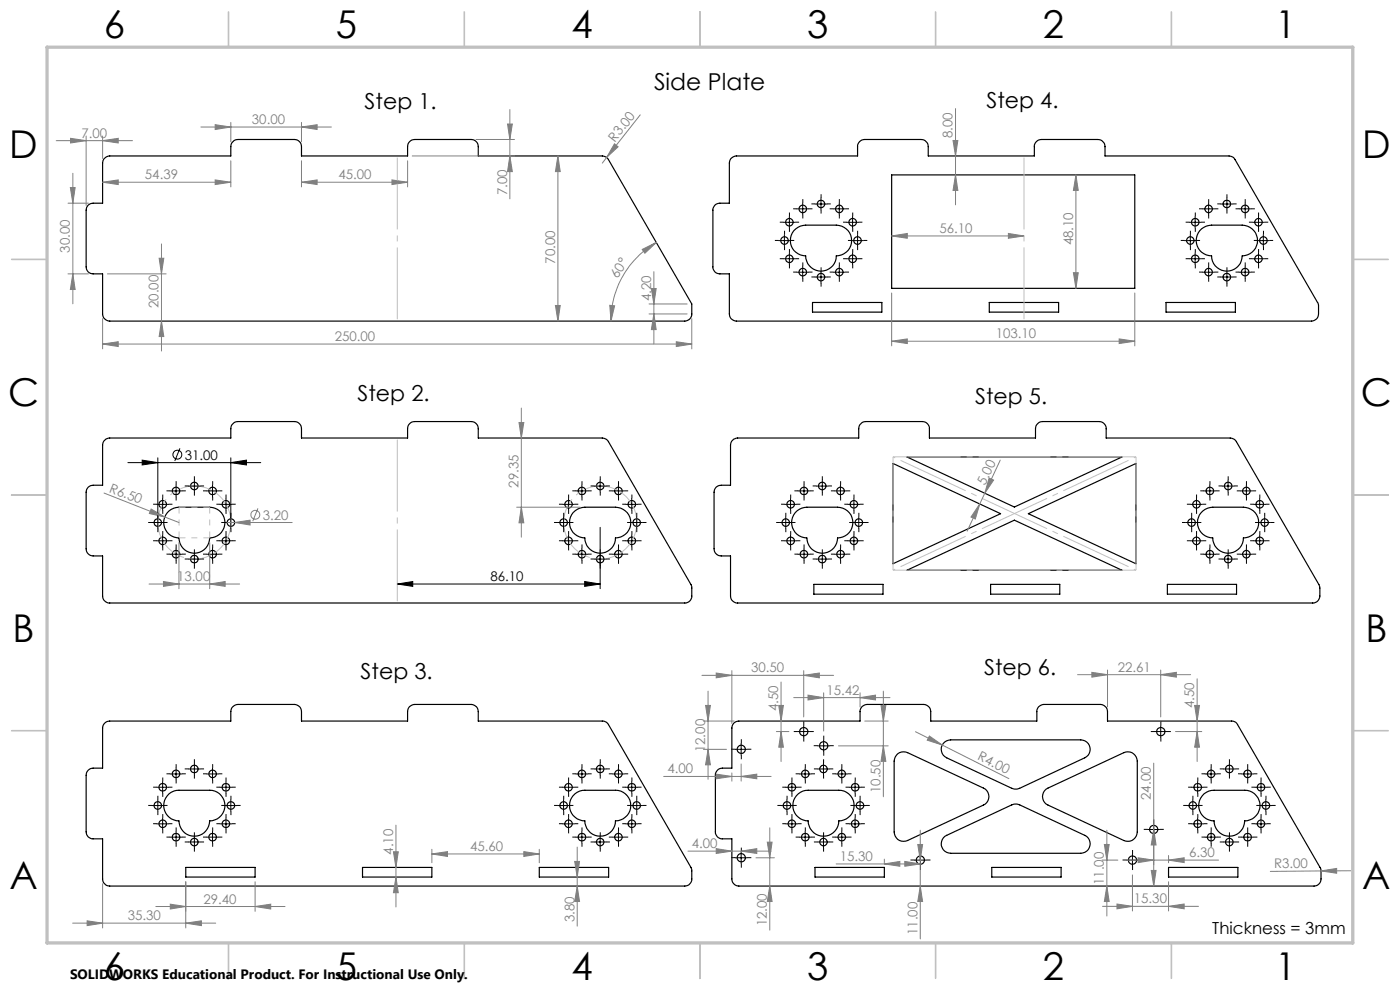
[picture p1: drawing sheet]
<svg xmlns="http://www.w3.org/2000/svg" width="297mm" height="210mm" viewBox="0 0 297 210" stroke-linecap="round" stroke-linejoin="round" font-family="sans-serif">
<g fill="none" stroke="#000" stroke-width=".25">
<path d="M22.2 33.5l.5-.3 .6-.1h25.7v-2a1.57 1.57 0 0 1 1.5-1.5h12a1.51 1.51 0 0 1 1.5 1.5v2h22.5v-2a1.51 1.51 0 0 1 1.5-1.5h12a1.51 1.51 0 0 1 1.5 1.5v2h26.3a1.56 1.56 0 0 1 1.3 .8l17.7 30.6v2.1a1.51 1.51 0 0 1-1.5 1.5h-122a1.57 1.57 0 0 1-1.5-1.5v-8.5h-2a1.45 1.45 0 0 1-1.5-1.5v-12a1.45 1.45 0 0 1 1.5-1.5h2v-8.5l.1-.6zM155.2 33.5l1-.4h25.7v-2a1.51 1.51 0 0 1 1.5-1.5h12a1.57 1.57 0 0 1 1.5 1.5v2h22.5v-2a1.51 1.51 0 0 1 1.5-1.5h12a1.57 1.57 0 0 1 1.5 1.5v2h26.3a1.45 1.45 0 0 1 1.3 .8l17.6 30.3 .1 .5v1.9a1.51 1.51 0 0 1-1.5 1.5h-122a1.51 1.51 0 0 1-1.5-1.5v-8.5h-2a1.45 1.45 0 0 1-1.5-1.5v-12a1.45 1.45 0 0 1 1.5-1.5h2v-8.5l.1-.6zM189.2 37.1h51.5v24.1h-51.5zM168.4 48.9a3.6 3.6 0 0 1 2.5-1.1h6.5a3.3 3.3 0 0 1 3.3 3.2 3.3 3.3 0 0 1-3.3 3.3 3.2 3.2 0 0 1-3.2 3.2 3.2 3.2 0 0 1-3.3-3.2 3.3 3.3 0 0 1-2.9-1.9 3.3 3.3 0 0 1 .4-3.5zM254.9 48.5a3.4 3.4 0 0 1 2.1-.7h6.5a3.3 3.3 0 0 1 3.3 3.2 3.3 3.3 0 0 1-3.3 3.3 3.2 3.2 0 0 1-3.2 3.2 3.2 3.2 0 0 1-3.3-3.2 3.3 3.3 0 0 1-3-2.2 3.3 3.3 0 0 1 .9-3.6zM172.4 64.2h14.7v2h-14.7zM209.9 64.2h14.7v2h-14.7zM247.4 64.2h14.7v2h-14.7zM22.2 93.4l.2-.2 .9-.3h25.7v-2a1.57 1.57 0 0 1 1.5-1.5h12a1.51 1.51 0 0 1 1.5 1.5v2h22.5v-2a1.51 1.51 0 0 1 1.5-1.5h12a1.51 1.51 0 0 1 1.5 1.5v2h26.3a1.56 1.56 0 0 1 1.3 .8l17.5 30.3 .2 .4v2a1.45 1.45 0 0 1-1.5 1.5h-122a1.51 1.51 0 0 1-1.5-1.5v-8.5h-2a1.51 1.51 0 0 1-1.5-1.5v-12a1.45 1.45 0 0 1 1.5-1.5h2v-8.5l.1-.5zM155.2 93.6l.4-.4 .9-.3h25.7v-2a1.57 1.57 0 0 1 1.5-1.5h12a1.51 1.51 0 0 1 1.5 1.5v2h22.5v-2a1.57 1.57 0 0 1 1.5-1.5h12a1.51 1.51 0 0 1 1.5 1.5v2h26.3a1.56 1.56 0 0 1 1.3 .8l17.5 30.3 .2 .7v1.7a1.51 1.51 0 0 1-1.5 1.5h-122a1.51 1.51 0 0 1-1.5-1.5v-8.5h-2a1.51 1.51 0 0 1-1.5-1.5v-12a1.45 1.45 0 0 1 1.5-1.5h2v-8.5zM189.4 98.3l22.9 10.7-22.9 10.6zM192.4 96.9h45.6l-22.8 10.7z"/>
<path d="M35.9 108.4a3.4 3.4 0 0 1 2.1-.8h6.5a3.3 3.3 0 0 1 3.2 3.3 3.3 3.3 0 0 1-3.2 3.2 3.3 3.3 0 0 1-3.3 3.3 3.3 3.3 0 0 1-3.2-3.3 3.3 3.3 0 0 1-3.1-2.1 3.3 3.3 0 0 1 1-3.6zM121.6 108.8a3.6 3.6 0 0 1 2.5-1.2h6.5a3.3 3.3 0 0 1 3.2 3.3 3.3 3.3 0 0 1-3.2 3.2 3.2 3.2 0 0 1-3.3 3.3 3.2 3.2 0 0 1-3.2-3.3 3.3 3.3 0 0 1-3-1.9 3.3 3.3 0 0 1 .5-3.4zM169.1 108.4a3.4 3.4 0 0 1 2.1-.8h6.5a3.3 3.3 0 0 1 3.2 3.3 3.3 3.3 0 0 1-3.2 3.2 3.3 3.3 0 0 1-3.3 3.3 3.3 3.3 0 0 1-3.2-3.3 3.3 3.3 0 0 1-3.1-2.1 3.3 3.3 0 0 1 1-3.6zM218.2 109l22.8-10.7v21.3zM254.8 108.8a3.4 3.4 0 0 1 2.5-1.2h6.5a3.3 3.3 0 0 1 3.2 3.3 3.3 3.3 0 0 1-3.2 3.2 3.2 3.2 0 0 1-3.3 3.3 3.2 3.2 0 0 1-3.2-3.3 3.3 3.3 0 0 1-3-1.9 3.3 3.3 0 0 1 .5-3.4zM172.6 124h14.7v2h-14.7zM192.4 121l22.8-10.7 22.8 10.7zM210.1 124h14.7v2h-14.7zM247.6 124h14.7v2h-14.7zM22.2 153.4l.5-.3 .6-.1h25.7v-2.1a1.57 1.57 0 0 1 1.5-1.5h12a1.51 1.51 0 0 1 1.5 1.5v2.1h22.5v-2.1a1.51 1.51 0 0 1 1.5-1.5h12a1.51 1.51 0 0 1 1.5 1.5v2.1h26.3a1.43 1.43 0 0 1 1.3 .7l17.5 30.3 .2 .5v1.9a1.51 1.51 0 0 1-1.5 1.6h-122a1.57 1.57 0 0 1-1.5-1.6v-8.5h-2a1.45 1.45 0 0 1-1.5-1.4v-12a1.51 1.51 0 0 1 1.5-1.6h2v-8.5l.1-.5zM155.7 153.4l.5-.3 .5-.1h25.8v-2.1a1.51 1.51 0 0 1 1.4-1.5h12a1.57 1.57 0 0 1 1.5 1.5v2.1h22.6v-2.1a1.51 1.51 0 0 1 1.4-1.5h12a1.57 1.57 0 0 1 1.5 1.5v2.1h26.4a1.33 1.33 0 0 1 1.2 .7l17.6 30.4 .1 .5v1.8a1.51 1.51 0 0 1-1.4 1.6h-122.1a1.51 1.51 0 0 1-1.4-1.6v-8.5h-2.1a1.45 1.45 0 0 1-1.4-1.4v-12a1.51 1.51 0 0 1 1.4-1.6h2.1v-8.5l.1-.5zM190.4 159.9a2.03 2.03 0 0 1 2.1-.2l16.1 7.5a1.97 1.97 0 0 1 1.2 1.8 1.97 1.97 0 0 1-1.2 1.8l-16.1 7.5a1.99 1.99 0 0 1-2.8-1.8v-15a2.22 2.22 0 0 1 .7-1.6z"/>
<path d="M200.4 157.4l1.3-.5h27.6a2 2 0 0 1 1.9 1.6 2 2 0 0 1-1.1 2.3l-13.8 6.4a2.12 2.12 0 0 1-1.7 0l-13.8-6.4a2 2 0 0 1-.4-3.4zM35.9 168.4a3.1 3.1 0 0 1 2.1-.8h6.5a3.2 3.2 0 0 1 3.2 3.3 3.2 3.2 0 0 1-3.2 3.2 3.3 3.3 0 0 1-3.3 3.3 3.3 3.3 0 0 1-3.2-3.3 3.3 3.3 0 0 1-3.1-2.1 3.3 3.3 0 0 1 1-3.6zM122 168.4a3.1 3.1 0 0 1 2.1-.8h6.5a3.2 3.2 0 0 1 3.2 3.3 3.2 3.2 0 0 1-3.2 3.2 3.2 3.2 0 0 1-3.3 3.3 3.2 3.2 0 0 1-3.2-3.3 3.2 3.2 0 0 1-3.1-2.1 3.2 3.2 0 0 1 1-3.6zM168.9 168.8a3.2 3.2 0 0 1 2.5-1.2h6.5a3.2 3.2 0 0 1 3.3 3.3 3.2 3.2 0 0 1-3.3 3.2 3.2 3.2 0 0 1-3.2 3.3 3.2 3.2 0 0 1-3.3-3.3 3.2 3.2 0 0 1-2.9-1.8 3.2 3.2 0 0 1 .4-3.5zM200.1 177.7l.7-.5 13.8-6.5a2.12 2.12 0 0 1 1.7 0l13.8 6.5a2 2 0 0 1 1.1 2.2 2 2 0 0 1-1.9 1.6h-27.6a2.02 2.02 0 0 1-1.8-1.2 2.02 2.02 0 0 1 .2-2.1zM221.9 167.4l16.5-7.7a1.99 1.99 0 0 1 2.9 1.8v15a2.02 2.02 0 0 1-2.9 1.8l-16.1-7.5a2 2 0 0 1-.4-3.4zM255.4 168.4a3.1 3.1 0 0 1 2.2-.8h6.5a3.2 3.2 0 0 1 3.2 3.3 3.2 3.2 0 0 1-3.2 3.2 3.2 3.2 0 0 1-3.3 3.3 3.2 3.2 0 0 1-3.2-3.3 3.3 3.3 0 0 1-3.1-2.1 3.3 3.3 0 0 1 .9-3.6zM39.4 184h14.7v2h-14.7zM76.9 184h14.7v2h-14.7zM114.4 184h14.7v2h-14.7zM172.9 184h14.7v2h-14.7zM210.4 184h14.7v2h-14.7z"/>
<path d="M247.9 184h14.7v2h-14.7z"/>
<circle cx="166.4" cy="51" r=".8"/>
<circle cx="167.5" cy="47.1" r=".8"/>
<circle cx="167.5" cy="54.9" r=".8"/>
<circle cx="170.3" cy="57.7" r=".8"/>
<circle cx="170.3" cy="44.3" r=".8"/>
<circle cx="174.2" cy="58.8" r=".8"/>
<circle cx="174.2" cy="43.3" r=".8"/>
<circle cx="178.1" cy="44.3" r=".8"/>
<circle cx="178.1" cy="57.7" r=".8"/>
<circle cx="180.9" cy="54.9" r=".8"/>
<circle cx="180.9" cy="47.1" r=".8"/>
<circle cx="181.9" cy="51" r=".8"/>
<circle cx="252.5" cy="51" r=".8"/>
<circle cx="253.6" cy="54.9" r=".8"/>
<circle cx="253.6" cy="47.1" r=".8"/>
<circle cx="256.4" cy="44.3" r=".8"/>
<circle cx="256.4" cy="57.7" r=".8"/>
<circle cx="260.3" cy="58.8" r=".8"/>
<circle cx="260.3" cy="43.3" r=".8"/>
<circle cx="264.1" cy="44.3" r=".8"/>
<circle cx="264.1" cy="57.7" r=".8"/>
<circle cx="267" cy="47.1" r=".8"/>
<circle cx="267" cy="54.9" r=".8"/>
<circle cx="268" cy="51" r=".8"/>
<circle cx="33.5" cy="110.9" r=".8"/>
<circle cx="34.5" cy="114.7" r=".8"/>
<circle cx="34.5" cy="107" r=".8"/>
<circle cx="37.3" cy="104.1" r=".8"/>
<circle cx="37.3" cy="117.6" r=".8"/>
<circle cx="41.2" cy="118.6" r=".81"/>
<circle cx="41.2" cy="103.1" r=".8"/>
<circle cx="45.1" cy="104.1" r=".8"/>
<circle cx="45.1" cy="117.6" r=".8"/>
<circle cx="47.9" cy="114.7" r=".8"/>
<circle cx="47.9" cy="107" r=".8"/>
<circle cx="49" cy="110.9" r=".8"/>
<circle cx="119.6" cy="110.9" r=".8"/>
<circle cx="120.6" cy="107" r=".8"/>
<circle cx="120.6" cy="114.7" r=".8"/>
<circle cx="123.5" cy="117.6" r=".8"/>
<circle cx="123.5" cy="104.1" r=".8"/>
<circle cx="127.3" cy="103.1" r=".8"/>
<circle cx="127.3" cy="118.6" r=".81"/>
<circle cx="131.2" cy="117.6" r=".8"/>
<circle cx="131.2" cy="104.1" r=".8"/>
<circle cx="134" cy="114.7" r=".8"/>
<circle cx="134" cy="107" r=".8"/>
<circle cx="135.1" cy="110.9" r=".8"/>
<circle cx="166.7" cy="110.9" r=".8"/>
<circle cx="167.7" cy="107" r=".8"/>
<circle cx="167.7" cy="114.7" r=".8"/>
<circle cx="170.5" cy="104.1" r=".8"/>
<circle cx="170.5" cy="117.6" r=".8"/>
<circle cx="174.4" cy="118.6" r=".81"/>
<circle cx="174.4" cy="103.1" r=".8"/>
<circle cx="178.3" cy="104.1" r=".8"/>
<circle cx="178.3" cy="117.6" r=".8"/>
<circle cx="181.2" cy="114.7" r=".8"/>
<circle cx="181.2" cy="107" r=".8"/>
<circle cx="182.2" cy="110.9" r=".8"/>
<circle cx="252.8" cy="110.9" r=".8"/>
<circle cx="253.8" cy="114.7" r=".8"/>
<circle cx="253.8" cy="107" r=".8"/>
<circle cx="256.7" cy="117.6" r=".8"/>
<circle cx="256.7" cy="104.1" r=".8"/>
<circle cx="260.5" cy="103.1" r=".8"/>
<circle cx="260.6" cy="118.6" r=".81"/>
<circle cx="264.4" cy="117.6" r=".8"/>
<circle cx="264.4" cy="104.1" r=".8"/>
<circle cx="267.2" cy="114.7" r=".8"/>
<circle cx="267.2" cy="107" r=".8"/>
<circle cx="268.3" cy="110.9" r=".8"/>
<circle cx="157.2" cy="158.9" r=".87"/>
<circle cx="170.5" cy="155.2" r=".88"/>
<circle cx="174.7" cy="158.2" r=".88"/>
<circle cx="246.2" cy="155.2" r=".88"/>
<circle cx="33.5" cy="170.9" r=".8"/>
<circle cx="34.5" cy="167" r=".81"/>
<circle cx="34.5" cy="174.7" r=".8"/>
<circle cx="37.3" cy="177.6" r=".81"/>
<circle cx="37.3" cy="164.2" r=".8"/>
<circle cx="41.2" cy="163.1" r=".81"/>
<circle cx="41.2" cy="178.6" r=".8"/>
<circle cx="45.1" cy="177.6" r=".81"/>
<circle cx="45.1" cy="164.2" r=".8"/>
<circle cx="47.9" cy="167" r=".81"/>
<circle cx="47.9" cy="174.7" r=".8"/>
<circle cx="49" cy="170.9" r=".8"/>
<circle cx="119.6" cy="170.9" r=".8"/>
<circle cx="120.6" cy="174.7" r=".8"/>
<circle cx="120.6" cy="167" r=".81"/>
<circle cx="123.5" cy="164.2" r=".8"/>
<circle cx="123.5" cy="177.6" r=".81"/>
<circle cx="127.3" cy="178.6" r=".8"/>
<circle cx="127.3" cy="163.1" r=".81"/>
<circle cx="131.2" cy="164.2" r=".8"/>
<circle cx="131.2" cy="177.6" r=".81"/>
<circle cx="134" cy="174.7" r=".8"/>
<circle cx="134.1" cy="167" r=".81"/>
<circle cx="135.1" cy="170.9" r=".8"/>
<circle cx="166.9" cy="170.9" r=".8"/>
<circle cx="168" cy="167" r=".81"/>
<circle cx="168" cy="174.7" r=".8"/>
<circle cx="170.8" cy="177.6" r=".81"/>
<circle cx="170.8" cy="164.2" r=".8"/>
<circle cx="174.7" cy="163.1" r=".81"/>
<circle cx="174.7" cy="178.6" r=".8"/>
<circle cx="178.6" cy="177.6" r=".81"/>
<circle cx="178.6" cy="164.2" r=".8"/>
<circle cx="181.4" cy="167" r=".81"/>
<circle cx="181.4" cy="174.7" r=".8"/>
<circle cx="182.4" cy="170.9" r=".8"/>
<circle cx="244.8" cy="176" r=".88"/>
<circle cx="253" cy="170.9" r=".8"/>
<circle cx="254.1" cy="174.7" r=".8"/>
<circle cx="254.1" cy="167" r=".81"/>
<circle cx="256.9" cy="164.2" r=".8"/>
<circle cx="256.9" cy="177.6" r=".81"/>
<circle cx="260.8" cy="178.6" r=".8"/>
<circle cx="260.8" cy="163.1" r=".81"/>
<circle cx="264.7" cy="164.2" r=".8"/>
<circle cx="264.7" cy="177.6" r=".81"/>
<circle cx="267.5" cy="174.7" r=".8"/>
<circle cx="267.5" cy="167" r=".81"/>
<circle cx="268.6" cy="170.9" r=".8"/>
<circle cx="157.2" cy="181.9" r=".87"/>
<circle cx="195.2" cy="182.4" r=".87"/>
<circle cx="240.2" cy="182.4" r=".88"/>
</g>
<g fill="none" stroke="#808080" stroke-width=".21">
<path d="M11.9 29.8h16.2M14.9 39.8h1l-.4 3.3zM15 29.3l3.3 .5-3.3 .5zM15.5 36.8v27.6M18.3 28.8v14.8M21.8 38.7l3.3-.5v.9zM21.8 29.8l3.3-.5v1zM21.8 28.8v4.8M21.8 38.7h27.2M42.6 26.9h27.7M45.6 26.4l3.4 .5-3.4 .6zM45.6 38.2l3.4 .5-3.4 .4z"/>
<path d="M49 26v4.1M49 34.1v5.5M64 26.9l3.3-.5v1.1zM64 38.7l3.3-.5v.9zM64 26v4.1M64 34.1v5.5M64 38.7h22.5M83.1 38.2l3.4 .5-3.4 .4zM86.5 34.1v5.5M87.5 33.1h21.6M101 29.6h8.1M107.7 26.3h1l-.5 3.3z"/>
<path d="M108.2 33.1l.5 3.3h-1zM108.2 23.2v19M118.4 33.1l.5 3.3h-1.1zM118.4 33.1v35M128.7 33.4l-.9 1.2M130.4 30.5l.7 .6-2.4 2.3zM135.8 24.4l-7.1 9M202.2 29.8h1l-.5 3.3zM202.7 37.1l.5 3.3h-1zM202.7 23v20.5M228.2 37.1l.5 3.3h-1zM228.2 37.1v24.1"/>
<path d="M14.4 58.1h4.4M14.4 43.1h4.4M15.5 58.1l.4 3.3h-1zM22.8 58.1h12.4M33.8 54.8h.9l-.4 3.3zM34.3 51.7v22.8M136.2 52.9l3-1.5-2.4 2.3zM138.7 57.6v15.3M139.2 51.4a19.2 19.2 0 0 0-9.6 16.7M189.2 50.1l3.3-.6v1zM189.2 50.1h28M213.9 49.5l3.3 .6-3.3 .4z"/>
<path d="M227.7 57.8h1l-.5 3.4zM21.8 73l3.3-.5v1zM21.8 67.6v6.4M21.8 73h125M34.3 68.1l.4 3.3h-.9zM117.8 64.8h1.1l-.5 3.3zM129.4 64.8l1 .1-.8 3.2zM137.7 66.6h8.1M137.7 64.5h8.1M138.2 61.2h1l-.5 3.3zM138.7 66.6l.5 3.3h-1zM143.5 72.5l3.3 .5-3.3 .5z"/>
<path d="M146.8 67.6v6.4M189.2 72.4l3.3-.5v1zM189.2 62.2v11.2M189.2 72.4h51.5M237.4 71.9l3.3 .5-3.3 .5zM240.7 62.2v11.2M110.1 89.6h1l-.5 3.3zM110.6 86.6v27.3M212.2 97.6l-4.3 9.3M22.1 104.6l12.9 5.1M32.1 108l2.9 1.7-3.3-.8zM35 109.7l3 1.1"/>
<path d="M38 115.1v9.8M44.5 115.1v9.8M48.2 110.8h13.8M49.8 110.8l3.3-.5v1.1zM54.7 107.8l-1.1 2.8M109.6 107.6h13.5M110.6 107.6l.5 3.3h-1zM207.9 106.9l-1 3.2-.9-.4zM207.9 106.9l-2.7 5.8M209.8 101.4l1 .4-1.9 2.8zM31.6 123.9h19.2M34.7 123.4l3.3 .5-3.3 .5z"/>
<path d="M44.5 123.9l3.3-.5v1zM148.9 143.3h27.9M149.2 159h4.9M149.2 153h6.6M149.7 149.6h1l-.5 3.4zM150.2 159l.5 3.2h-1zM150.2 146.6v18.7M151.9 142.8l3.4 .5-3.4 .5zM155.3 142.3v11.1M164.7 155.2h2.7M165.2 149.6h1l-.5 3.4zM165.7 155.2l.5 3.3h-1z"/>
<path d="M165.7 144.7v16.8M168.4 148h20.4M170.5 143.3l3.3-.5v1zM170.5 142.3v9.8M171.4 147.5l3.3 .5-3.3 .5zM174.7 147v8.1M177.9 158.2h10.5M182.5 148l3.2-.5v1zM182.5 147v3M183.4 153h5M186.9 149.6h1l-.5 3.4zM187.4 158.2l.5 3.3h-1z"/>
<path d="M187.4 146.6v22.4M194.2 155.2l5.7 2.8M197.2 156.1l2.7 1.9-3.2-1zM199.9 158l14.1 7.2M228.6 143.1h24M231.6 142.6l3.3 .5-3.3 .5zM234.9 142.1v7.9M246.2 143.1l3.4-.5v1zM246.2 142.1v10M249.4 155.2h5.6M253.4 149.6h1.1l-.5 3.4zM254 155.2l.5 3.3h-1.1z"/>
<path d="M254 144v17.5M84 175v17.4M122.4 179.7v16.8M140.8 164.7h22.8M151.9 164.2l3.4 .5-3.4 .5zM155.3 164v1.7M157.2 164.7l3.3-.5v1zM157.2 162.1v3.6M162.8 178.6h1l-.5 3.4zM163.3 175.6v21.7M194.7 179.1h1l-.5 3.3zM195.2 176.1v23.1"/>
<path d="M234.3 179.1h1l-.5 3.3zM234.8 176.1v18.2M244.8 176l.5 3.2h-1.1zM244.8 161.9v26.1M15.4 195.8h30.4M18.5 195.3l3.3 .5-3.3 .5zM21.8 187.5v9.3M33.1 192.3h27.4M36.1 191.8l3.3 .5-3.3 .5zM39.4 195.8l3.3-.5v1zM39.4 187v9.8M54.1 192.3l3.3-.5v1z"/>
<path d="M54.1 187v6.3M83.5 180.7h1l-.5 3.3zM84 186l.5 3.4h-1zM91.6 181.1l3.3-.5v1.1zM91.6 180.2v2.8M91.6 181.1h22.8M111.1 180.6l3.3 .5-3.3 .6zM114.4 180.2v2.8M121.9 182.7h1l-.5 3.3zM122.4 188l.5 3.2h-1zM145.9 180.5h17.7M151.9 180l3.4 .5-3.4 .5z"/>
<path d="M157.2 180.5l3.3-.5v1zM160.4 182h3.9M163.3 188l.5 3.2h-1zM177.4 183.3h17.9M187.6 183.3l3.3-.6v1.1zM187.6 182.2v.8M191.9 182.7l3.4 .6-3.4 .5zM195.2 188l.5 3.2h-1zM233.8 182.4h3.3M233.9 192.3h20.3M234.8 188l.5 3.2h-1zM237 191.8l3.2 .5-3.2 .5z"/>
<path d="M238.4 182.4h20.1M240.2 185.6v7.6M241.4 182l3.4 .4-3.4 .6zM244.2 184.6h1.1l-.5 3.4zM247.9 192.3l3.3-.5v1zM247.9 182.4l3.3-.4v1zM247.9 181.5v1.5M247.9 187v6.2M280.2 184.7l3.4-.5v1zM280.2 184.7l-10.7 .1M286.6 184.7h-6.4"/>
<circle cx="54.2" cy="109.2" r=".94"/>
</g>
<g fill="none" stroke="#000" stroke-width=".21">
<path d="M165.2 51h2.5M166.2 54.9h2.5M166.2 47.2h2.5M166.4 49.8v2.5M167.5 45.9v2.5M167.5 53.6v2.6M169.1 57.7h2.5M169.1 44.3h2.5M170.3 43.1v2.5M170.3 56.5v2.5M172.9 58.8h2.5M172.9 43.3h2.5"/>
<path d="M174.2 42v2.5M174.2 57.5v2.5M176.8 57.7h2.5M176.8 44.3h2.5M178 43.1v2.5M178 56.5v2.5M179.6 54.9h2.5M179.6 47.2h2.5M180.7 51h2.5M180.9 45.9v2.5M180.9 53.6v2.6M181.9 49.8v2.5"/>
<path d="M251.3 51h2.5M252.3 54.9h2.5M252.3 47.2h2.5M252.5 49.8v2.5M253.5 45.9v2.5M253.5 53.6v2.6M255.1 57.7h2.5M255.1 44.3h2.5M256.4 43.1v2.5M256.4 56.5v2.5M259 58.8h2.5M259 43.3h2.5"/>
<path d="M260.3 42v2.5M260.3 57.5v2.5M262.9 57.7h2.5M262.9 44.3h2.5M264.2 43.1v2.5M264.2 56.5v2.5M265.7 54.9h2.5M265.7 47.2h2.5M266.8 51h2.5M267 45.9v2.5M267 53.6v2.6M268 49.8v2.5"/>
<path d="M27.1 98.1h28.2M30.2 97.6l3.3 .5-3.3 .5zM33.5 97.1v15M38.2 95.1l-1.1 2.7M49 98.1l3.3-.5v1zM49 97.1v15M32.2 110.8h2.5M33.3 114.7h2.5M33.3 107h2.5M34.5 105.7v2.5M34.5 113.5v2.5M36.1 117.6h2.5"/>
<path d="M36.1 104.1h2.5M37.4 102.9v2.5M37.4 116.3v2.5M40 118.6h2.5M40 103.1h2.5M41.2 101.8v2.5M41.2 117.4v2.5M43.9 117.6h2.5M43.9 104.1h2.5M45.1 102.9v2.5M45.1 116.3v2.5M46.7 114.7h2.5"/>
<path d="M46.7 107h2.5M47.7 110.8h2.5M47.9 105.7v2.5M47.9 113.5v2.5M118.3 110.8h2.5M119.3 114.7h2.5M119.3 107h2.5M119.6 109.6v2.5M120.6 105.7v2.5M120.6 113.5v2.5M122.2 117.6h2.5M122.2 104.1h2.5"/>
<path d="M123.4 102.9v2.5M123.4 116.3v2.5M126.1 118.6h2.5M126.1 103.1h2.5M127.3 101.8v2.5M127.3 111.9v13M130 117.6h2.4M130 104.1h2.4M131.2 102.9v2.5M131.2 116.3v2.5M132.8 114.7h2.5M132.8 107h2.5"/>
<path d="M133.8 110.8h2.5M134 105.7v2.5M134 113.5v2.5M135.1 109.6v2.5M165.4 110.8h2.5M166.5 114.7h2.5M166.5 107h2.5M166.7 109.6v2.5M167.7 105.7v2.5M167.7 113.5v2.5M169.3 117.6h2.5M169.3 104.1h2.5"/>
<path d="M170.6 102.9v2.5M170.6 116.3v2.5M173.2 118.6h2.5M173.2 103.1h2.5M174.4 101.8v2.5M174.4 117.4v2.5M177.1 117.6h2.5M177.1 104.1h2.5M178.3 102.9v2.5M178.3 116.3v2.5M179.9 114.7h2.5M179.9 107h2.5"/>
<path d="M180.9 110.8h2.5M181.2 105.7v2.5M181.2 113.5v2.5M182.2 109.6v2.5M251.5 110.8h2.5M252.6 114.7h2.5M252.6 107h2.5M252.8 109.6v2.5M253.8 105.7v2.5M253.8 113.5v2.5M255.4 117.6h2.5M255.4 104.1h2.5"/>
<path d="M256.6 102.9v2.5M256.6 116.3v2.5M259.3 118.6h2.5M259.3 103.1h2.5M260.5 101.8v2.5M260.5 117.4v2.5M263.2 117.6h2.4M263.2 104.1h2.4M264.4 102.9v2.5M264.4 116.3v2.5M266 114.7h2.5M266 107h2.5"/>
<path d="M267 110.8h2.5M267.2 105.7v2.5M267.2 113.5v2.5M268.3 109.6v2.5M84.3 123.9l3.3-.5v1zM84.3 123.9h43M124 123.4l3.3 .5-3.3 .5zM156 159h2.5M157.2 157.7v2.5M169.3 155.2h2.4M170.5 153.9v2.5M173.5 158.2h2.5"/>
<path d="M174.7 156.9v2.5M245 155.2h2.5M246.2 153.9v2.5M32.2 170.9h2.5M33.3 174.8h2.5M33.3 167h2.5M33.5 169.6v2.5M34.5 165.8v2.4M34.5 173.5v2.5M36.1 177.6h2.5M36.1 164.2h2.5M37.4 162.9v2.5"/>
<path d="M37.4 176.3v2.5M40 178.6h2.5M40 163.1h2.5M41.2 161.9v2.5M41.2 177.4v2.5M43.9 177.6h2.5M43.9 164.2h2.5M45.1 162.9v2.5M45.1 176.3v2.5M46.7 174.8h2.5M46.7 167h2.5M47.7 170.9h2.5"/>
<path d="M47.9 165.8v2.4M47.9 173.5v2.5M49 169.6v2.5M118.3 170.9h2.5M119.3 174.8h2.5M119.3 167h2.5M119.6 169.6v2.5M120.6 165.8v2.4M120.6 173.5v2.5M122.2 177.6h2.5M122.2 164.2h2.5M123.4 162.9v2.5"/>
<path d="M123.4 176.3v2.5M126.1 178.6h2.5M126.1 163.1h2.5M127.3 161.9v2.5M127.3 177.4v2.5M130 177.6h2.4M130 164.2h2.4M131.2 162.9v2.5M131.2 176.3v2.5M132.8 174.8h2.5M132.8 167h2.5M133.8 170.9h2.5"/>
<path d="M134 165.8v2.4M134 173.5v2.5M135.1 169.6v2.5M165.7 170.9h2.5M166.7 174.8h2.5M166.7 167h2.5M166.9 169.6v2.5M168 165.8v2.4M168 173.5v2.5M169.6 177.6h2.5M169.6 164.2h2.5M170.8 162.9v2.5"/>
<path d="M170.8 176.3v2.5M173.5 178.6h2.5M173.5 163.1h2.5M174.7 161.9v2.5M174.7 177.4v2.5M177.3 177.6h2.5M177.3 164.2h2.5M178.6 162.9v2.5M178.6 176.3v2.5M180.2 174.8h2.5M180.2 167h2.5M181.2 170.9h2.5"/>
<path d="M181.4 165.8v2.4M181.4 173.5v2.5M182.5 169.6v2.5M243.5 176h2.5M244.8 174.7v2.5M251.8 170.9h2.5M252.8 174.8h2.5M252.8 167h2.5M253 169.6v2.5M254.1 165.8v2.4M254.1 173.5v2.5M255.7 177.6h2.5"/>
<path d="M255.7 164.2h2.5M256.9 162.9v2.5M256.9 176.3v2.5M259.5 178.6h2.5M259.5 163.1h2.5M260.8 161.9v2.5M260.8 177.4v2.5M263.4 177.6h2.5M263.4 164.2h2.5M264.7 162.9v2.5M264.7 176.3v2.5M266.3 174.8h2.4"/>
<path d="M266.3 167h2.4M267.3 170.9h2.5M267.5 165.8v2.4M267.5 173.5v2.5M268.5 169.6v2.5M156 182h2.5M157.2 180.7v2.5M194 182.4h2.5M195.3 181.2v2.5M239 182.4h2.5M240.2 181.2v2.5"/>
<circle cx="37.6" cy="96.4" r=".95"/>
</g>
<path d="M48.7 108.6a7.7 7.7 0 0 0-13-3.2 7.7 7.7 0 0 0 3.5 12.9 7.7 7.7 0 0 0 9.6-9.4l-.1-.3M134.8 108.6a7.7 7.7 0 0 0-13-3.1 7.7 7.7 0 0 0 3.5 12.8 7.7 7.7 0 0 0 9.6-9.4l-.1-.3" fill="none" stroke="#c0c0c0" stroke-width=".21" stroke-dasharray="15.2 1.3 1.3 1.3" stroke-dashoffset="2.3" stroke-linecap="butt"/>
<g fill="none" stroke="#000" stroke-width=".21" stroke-dasharray="15.2 1.3 1.3 1.3" stroke-linecap="butt">
<path d="M165.2 51h-.8M166.2 54.9h-.8M166.2 47.1h-.8M166.4 49.8v-.8M166.4 52.3v.8M167.5 53.6v-.8M167.5 56.1v.8M167.5 45.9v-.8M167.5 48.4v.8M167.7 51h.8M168.7 54.9h.8M168.7 47.1h.8"/>
<path d="M169.1 57.7h-.8M169.1 44.3h-.8M170.3 56.5v-.8M170.3 59v.8M170.3 43v-.8M170.3 45.5v.8M171.6 57.7h.8M171.6 44.3h.8M172.9 43.3h-.8M172.9 58.8h-.8M174.2 42v-.8M174.2 44.5v.8"/>
<path d="M174.2 57.5v-.8M175.4 43.3h.8M175.4 58.8h.8M176.8 44.3h-.8M176.8 57.7h-.8M178.1 43v-.8M178.1 45.5v.8M178.1 56.5v-.8M178.1 59v.8M179.3 44.3h.8M179.3 57.7h.8M179.6 47.1h-.8"/>
<path d="M179.6 54.9h-.8M180.7 51h-.8M180.9 45.9v-.8M180.9 48.4v.8M180.9 53.6v-.8M180.9 56.1v.8M181.9 49.8v-.8M181.9 52.3v.8M182.1 47.1h.8M182.1 54.9h.8M183.2 51h.8M251.3 51h-.8"/>
<path d="M252.3 54.9h-.8M252.3 47.1h-.8M252.5 49.8v-.8M252.5 52.3v.8M253.6 53.6v-.8M253.6 56.1v.8M253.6 45.9v-.8M253.6 48.4v.8M253.8 51h.8M254.8 54.9h.8M254.8 47.1h.8M255.2 57.7h-.8"/>
<path d="M255.2 44.3h-.8M256.4 56.5v-.8M256.4 59v.8M256.4 43v-.8M256.4 45.5v.8M257.7 57.7h.8M257.7 44.3h.8M259 58.8h-.8M259 43.3h-.8M260.3 57.5v-.8M260.3 42v-.8M260.3 44.5v.8"/>
<path d="M261.5 58.8h.8M261.5 43.3h.8M262.9 57.7h-.8M262.9 44.3h-.8M264.2 56.5v-.8M264.2 59v.8M264.2 43v-.8M264.2 45.5v.8M265.4 57.7h.8M265.4 44.3h.8M265.7 47.1h-.8M265.7 54.9h-.8"/>
<path d="M266.8 51h-.8M267 45.9v-.8M267 48.4v.8M267 53.6v-.8M267 56.1v.8M268 49.8v-.8M268 52.3v.8M268.2 47.1h.8M268.2 54.9h.8M269.3 51h.8M174.2 60v.8M260.3 60v.8"/>
<path d="M32.2 110.8h-.8M33.3 114.7h-.8M33.3 107h-.8M33.5 109.6v-.8M33.5 112.1v.8M34.5 113.5v-.8M34.5 116v.8M34.5 105.7v-.8M34.5 108.2v.8M34.7 110.8h.8M35.8 114.7h.8M35.8 107h.8"/>
<path d="M36.1 117.5h-.8M36.1 104.1h-.8M37.4 116.3v-.8M37.4 118.8v.8M37.4 102.9v-.8M37.4 105.4v.8M38.6 117.5h.8M38.6 104.1h.8M40 103.1h-.8M40 118.6h-.8M41.2 101.8v-.8M41.2 104.3v.8"/>
<path d="M41.2 117.3v-.8M41.2 119.8v.8M42.5 103.1h.8M42.5 118.6h.8M43.9 104.1h-.8M43.9 117.5h-.8M45.1 102.9v-.8M45.1 105.4v.8M45.1 116.3v-.8M45.1 118.8v.8M46.4 104.1h.8M46.4 117.5h.8"/>
<path d="M46.7 107h-.8M46.7 114.7h-.8M47.7 110.8h-.8M48 105.7v-.8M48 108.2v.8M48 113.5v-.8M48 116v.8M49 109.6v-.8M49 112.1v.8M49.2 107h.8M49.2 114.7h.8M50.2 110.8h.8"/>
<path d="M118.3 110.8h-.8M119.4 114.7h-.8M119.4 107h-.8M119.6 109.6v-.8M119.6 112.1v.8M120.6 113.5v-.8M120.6 116v.8M120.6 105.7v-.8M120.6 108.2v.8M120.8 110.8h.8M121.9 114.7h.8M121.9 107h.8"/>
<path d="M122.2 117.5h-.8M122.2 104.1h-.8M123.5 116.3v-.8M123.5 118.8v.8M123.5 102.9v-.8M123.5 105.4v.8M124.7 117.5h.8M124.7 104.1h.8M126.1 118.6h-.8M126.1 103.1h-.8M127.3 117.3v-.8M127.3 119.8v.8"/>
<path d="M127.3 101.8v-.8M127.3 104.3v.8M128.6 118.6h.8M128.6 103.1h.8M130 117.5h-.8M130 104.1h-.8M131.2 116.3v-.8M131.2 118.8v.8M131.2 102.9v-.8M131.2 105.4v.8M132.5 117.5h.8M132.5 104.1h.8"/>
<path d="M132.8 107h-.8M132.8 114.7h-.8M133.8 110.8h-.8M134.1 105.7v-.8M134.1 108.2v.8M134.1 113.5v-.8M134.1 116v.8M135.1 109.6v-.8M135.1 112.1v.8M135.3 107h.8M135.3 114.7h.8M136.3 110.8h.8"/>
<path d="M165.5 110.8h-.8M166.5 114.7h-.8M166.5 107h-.8M166.7 109.6v-.8M166.7 112.1v.8M167.7 113.5v-.8M167.7 116v.8M167.7 105.7v-.8M167.7 108.2v.8M168 110.8h.8M169 114.7h.8M169 107h.8"/>
<path d="M169.3 117.5h-.8M169.3 104.1h-.8M170.6 116.3v-.8M170.6 118.8v.8M170.6 102.9v-.8M170.6 105.4v.8M171.8 117.5h.8M171.8 104.1h.8M173.2 103.1h-.8M173.2 118.6h-.8M174.5 101.8v-.8M174.5 104.3v.8"/>
<path d="M174.5 117.3v-.8M174.5 119.8v.8M175.7 103.1h.8M175.7 118.6h.8M177.1 104.1h-.8M177.1 117.5h-.8M178.3 102.9v-.8M178.3 105.4v.8M178.3 116.3v-.8M178.3 118.8v.8M179.6 104.1h.8M179.6 117.5h.8"/>
<path d="M179.9 107h-.8M179.9 114.7h-.8M181 110.8h-.8M181.2 105.7v-.8M181.2 108.2v.8M181.2 113.5v-.8M181.2 116v.8M182.2 109.6v-.8M182.2 112.1v.8M182.4 107h.8M182.4 114.7h.8M183.5 110.8h.8"/>
<path d="M251.6 110.8h-.8M252.6 114.7h-.8M252.6 107h-.8M252.8 109.6v-.8M252.8 112.1v.8M253.8 113.5v-.8M253.8 116v.8M253.8 105.7v-.8M253.8 108.2v.8M254.1 110.8h.8M255.1 114.7h.8M255.1 107h.8"/>
<path d="M255.4 117.5h-.8M255.4 104.1h-.8M256.7 116.3v-.8M256.7 118.8v.8M256.7 102.9v-.8M256.7 105.4v.8M257.9 117.5h.8M257.9 104.1h.8M259.3 118.6h-.8M259.3 103.1h-.8M260.6 117.3v-.8M260.6 119.8v.8"/>
<path d="M260.6 101.8v-.8M260.6 104.3v.8M261.8 118.6h.8M261.8 103.1h.8M263.2 117.5h-.8M263.2 104.1h-.8M264.4 116.3v-.8M264.4 118.8v.8M264.4 102.9v-.8M264.4 105.4v.8M265.7 117.5h.8M265.7 104.1h.8"/>
<path d="M266 107h-.8M266 114.7h-.8M267.1 110.8h-.8M267.3 105.7v-.8M267.3 108.2v.8M267.3 113.5v-.8M267.3 116v.8M268.3 109.6v-.8M268.3 112.1v.8M268.5 107h.8M268.5 114.7h.8M269.6 110.8h.8"/>
<path d="M156 158.9h-.9M157.3 157.7v-.9M158.5 158.9h.9M169.3 155.2h-.9M170.5 153.9v-.8M170.5 156.4v.9M171.8 155.2h.8M173.5 158.2h-.9M174.8 156.9v-.8M174.8 159.4v.9M176 158.2h.9M245 155.2h-.9"/>
<path d="M246.3 153.9v-.8M246.3 156.4v.9M247.5 155.2h.9M32.2 170.9h-.8M33.3 174.7h-.8M33.3 167h-.8M33.5 169.6v-.8M33.5 172.1v.8M34.5 173.5v-.8M34.5 176v.8M34.5 165.7v-.8M34.5 168.2v.8"/>
<path d="M34.7 170.9h.8M35.8 174.7h.8M35.8 167h.8M36.1 177.6h-.8M36.1 164.1h-.8M37.4 176.3v-.8M37.4 178.8v.8M37.4 162.9v-.8M37.4 165.4v.8M38.6 177.6h.8M38.6 164.1h.8M40 163.1h-.8"/>
<path d="M40 178.6h-.8M41.2 161.9v-.8M41.2 164.4v.8M41.2 177.4v-.8M41.2 179.9v.8M42.5 163.1h.8M42.5 178.6h.8M43.9 164.1h-.8M43.9 177.6h-.8M45.1 162.9v-.8M45.1 165.4v.8M45.1 176.3v-.8"/>
<path d="M45.1 178.8v.8M46.4 164.1h.8M46.4 177.6h.8M46.7 167h-.8M46.7 174.7h-.8M47.7 170.9h-.8M48 165.7v-.8M48 168.2v.8M48 173.5v-.8M48 176v.8M49 169.6v-.8M49 172.1v.8"/>
<path d="M49.2 167h.8M49.2 174.7h.8M50.2 170.9h.8M118.3 170.9h-.8M119.4 174.7h-.8M119.4 167h-.8M119.6 169.6v-.8M119.6 172.1v.8M120.6 173.5v-.8M120.6 176v.8M120.6 165.7v-.8M120.6 168.2v.8"/>
<path d="M120.8 170.9h.8M121.9 174.7h.8M121.9 167h.8M122.2 177.6h-.8M122.2 164.1h-.8M123.5 176.3v-.8M123.5 178.8v.8M123.5 162.9v-.8M123.5 165.4v.8M124.7 177.6h.8M124.7 164.1h.8M126.1 178.6h-.8"/>
<path d="M126.1 163.1h-.8M127.3 177.4v-.8M127.3 179.9v.8M127.3 161.9v-.8M127.3 164.4v.8M128.6 178.6h.8M128.6 163.1h.8M130 177.6h-.8M130 164.1h-.8M131.2 176.3v-.8M131.2 178.8v.8M131.2 162.9v-.8"/>
<path d="M131.2 165.4v.8M132.5 177.6h.8M132.5 164.1h.8M132.8 167h-.8M132.8 174.7h-.8M133.8 170.9h-.8M134.1 165.7v-.8M134.1 168.2v.8M134.1 173.5v-.8M134.1 176v.8M135.1 169.6v-.8M135.1 172.1v.8"/>
<path d="M135.3 167h.8M135.3 174.7h.8M136.3 170.9h.8M157.3 160.2v.9M165.7 170.9h-.8M166.8 174.7h-.8M166.8 167h-.8M167 169.6v-.8M167 172.1v.8M168 173.5v-.8M168 176v.8M168 165.7v-.8"/>
<path d="M168 168.2v.8M168.2 170.9h.8M169.3 174.7h.8M169.3 167h.8M169.6 177.6h-.8M169.6 164.1h-.8M170.8 176.3v-.8M170.8 178.8v.8M170.8 162.9v-.8M170.8 165.4v.8M172.1 177.6h.8M172.1 164.1h.8"/>
<path d="M173.5 163.1h-.8M173.5 178.6h-.8M174.7 161.9v-.8M174.7 164.4v.8M174.7 177.4v-.8M174.7 179.9v.8M176 163.1h.8M176 178.6h.8M177.3 164.1h-.8M177.3 177.6h-.8M178.6 162.9v-.8M178.6 165.4v.8"/>
<path d="M178.6 176.3v-.8M178.6 178.8v.8M179.8 164.1h.8M179.8 177.6h.8M180.2 167h-.8M180.2 174.7h-.8M181.2 170.9h-.8M181.4 165.7v-.8M181.4 168.2v.8M181.4 173.5v-.8M181.4 176v.8M182.5 169.6v-.8"/>
<path d="M182.5 172.1v.8M182.7 167h.8M182.7 174.7h.8M183.7 170.9h.8M243.5 175.9h-.9M244.8 174.7v-.9M244.8 177.2v.9M246 175.9h.9M251.8 170.9h-.8M252.9 174.7h-.8M252.9 167h-.8M253.1 169.6v-.8"/>
<path d="M253.1 172.1v.8M254.1 173.5v-.8M254.1 176v.8M254.1 165.7v-.8M254.1 168.2v.8M254.3 170.9h.8M255.4 174.7h.8M255.4 167h.8M255.7 177.6h-.8M255.7 164.1h-.8M256.9 176.3v-.8M256.9 178.8v.8"/>
<path d="M256.9 162.9v-.8M256.9 165.4v.8M258.2 177.6h.8M258.2 164.1h.8M259.6 178.6h-.8M259.6 163.1h-.8M260.8 177.4v-.8M260.8 179.9v.8M260.8 161.9v-.8M260.8 164.4v.8M262.1 178.6h.8M262.1 163.1h.8"/>
<path d="M263.4 177.6h-.8M263.4 164.1h-.8M264.7 176.3v-.8M264.7 178.8v.8M264.7 162.9v-.8M264.7 165.4v.8M265.9 177.6h.8M265.9 164.1h.8M266.3 167h-.8M266.3 174.7h-.8M267.3 170.9h-.8M267.5 165.7v-.8"/>
<path d="M267.5 168.2v.8M267.5 173.5v-.8M267.5 176v.8M268.6 169.6v-.8M268.6 172.1v.8M268.8 167h.8M268.8 174.7h.8M269.8 170.9h.8M156 181.9h-.9M157.3 180.7v-.9M157.3 183.2v.9M158.5 181.9h.9"/>
<path d="M194 182.4h-.9M195.3 181.2v-.9M195.3 183.7v.9M196.5 182.4h.9M239 182.4h-.9M240.3 181.2v-.9M240.3 183.7v.9M241.5 182.4h.9"/>
</g>
<path d="M84.3 68.1v-35M217.2 68.1v-35M84.3 127.9v-35" fill="none" stroke="#c0c0c0" stroke-width=".21" stroke-dasharray="15.2 1.3 1.3 1.3" stroke-dashoffset="-.4" stroke-linecap="butt"/>
<path d="M189.5 96.9l51.5 24.1M241 96.9l-51.5 24.1" fill="none" stroke="#c0c0c0" stroke-width=".21" stroke-dasharray="15.2 1.3 1.3 1.3" stroke-dashoffset="-1.8" stroke-linecap="butt"/>
<path d="M241 96.9h-51.5M241 121h-51.5" fill="none" stroke="#c0c0c0" stroke-width=".21" stroke-dasharray="15.2 1.3 1.3 1.3" stroke-dashoffset=".9" stroke-linecap="butt"/>
<path d="M189.5 96.9v24.1M241 96.9v24.1" fill="none" stroke="#c0c0c0" stroke-width=".21" stroke-dasharray="15.2 1.3 1.3 1.3" stroke-dashoffset="5.1" stroke-linecap="butt"/>
<path d="M38 107.6h6.5M38 107.6v6.5M38 114.1h6.5M44.5 107.6v6.5" fill="none" stroke="#c0c0c0" stroke-width=".21" stroke-dasharray="15.2 1.3 1.3 1.3" stroke-dashoffset="13.9" stroke-linecap="butt"/>
<g fill="none" stroke="#c0c0c0" stroke-width=".35">
<path d="M48.5 2.5v7.5M98.5 2.5v7.5M148.5 2.5v7.5M198.5 2.5v7.5M248.5 2.5v7.5M2.5 55h7.5M287 55h7.5M2.5 105h7.5M287 105h7.5M2.5 155h7.5M287 155h7.5M48.5 200v7.5"/>
<path d="M98.5 200v7.5M148.5 200v7.5M198.5 200v7.5M248.5 200v7.5"/>
</g>
<path d="M10 10h277v190h-277z" fill="none" stroke="#c0c0c0" stroke-width=".7"/>
<g fill="#808080">
<path d="M32.1 108l2.9 1.7-3.3-.8z"/>
<path d="M280.2 184.7l3.4-.5v1z"/>
<path d="M49.8 110.8l3.3-.5v1.1z"/>
<path d="M130.4 30.5l.7 .6-2.4 2.3z"/>
<path d="M197.2 156.1l2.7 1.9-3.2-1z"/>
<path d="M39.4 195.8l3.3-.5v1zM18.5 195.3l3.3 .5-3.3 .5zM157.2 180.5l3.3-.5v1zM151.9 180l3.4 .5-3.4 .5z"/>
<path d="M246.2 143.1l3.4-.5v1zM231.6 142.6l3.3 .5-3.3 .5z"/>
<path d="M45.6 26.4l3.4 .5-3.4 .6zM64 26.9l3.3-.5v1.1zM36.1 191.8l3.3 .5-3.3 .5zM54.1 192.3l3.3-.5v1zM189.2 72.4l3.3-.5v1zM237.4 71.9l3.3 .5-3.3 .5zM237 191.8l3.2 .5-3.2 .5zM247.9 192.3l3.3-.5v1zM241.4 182l3.4 .4-3.4 .6zM247.9 182.4l3.3-.4v1zM187.6 183.3l3.3-.6v1.1zM191.9 182.7l3.4 .6-3.4 .5zM171.4 147.5l3.3 .5-3.3 .5zM182.5 148l3.2-.5v1z"/>
<path d="M64 38.7l3.3-.5v.9zM83.1 38.2l3.4 .5-3.4 .4z"/>
<path d="M91.6 181.1l3.3-.5v1.1zM111.1 180.6l3.3 .5-3.3 .6z"/>
<path d="M21.8 38.7l3.3-.5v.9zM45.6 38.2l3.4 .5-3.4 .4z"/>
<path d="M157.2 164.7l3.3-.5v1zM151.9 164.2l3.4 .5-3.4 .5zM170.5 143.3l3.3-.5v1zM151.9 142.8l3.4 .5-3.4 .5z"/>
<path d="M136.2 52.9l3-1.5-2.4 2.3zM129.4 64.8l1 .1-.8 3.2z"/>
<path d="M207.9 106.9l-1 3.2-.9-.4zM209.8 101.4l1 .4-1.9 2.8z"/>
<path d="M138.7 66.6l.5 3.3h-1zM138.2 61.2h1l-.5 3.3z"/>
<path d="M110.6 107.6l.5 3.3h-1zM110.1 89.6h1l-.5 3.3zM254 155.2l.5 3.3h-1.1zM253.4 149.6h1.1l-.5 3.4zM150.2 159l.5 3.2h-1zM149.7 149.6h1l-.5 3.4zM165.7 155.2l.5 3.3h-1zM165.2 149.6h1l-.5 3.4zM187.4 158.2l.5 3.3h-1zM186.9 149.6h1l-.5 3.4z"/>
<path d="M227.7 57.8h1l-.5 3.4zM228.2 37.1l.5 3.3h-1z"/>
<path d="M118.4 33.1l.5 3.3h-1.1zM117.8 64.8h1.1l-.5 3.3zM107.7 26.3h1l-.5 3.3zM108.2 33.1l.5 3.3h-1zM33.8 54.8h.9l-.4 3.3zM34.3 68.1l.4 3.3h-.9zM14.9 39.8h1l-.4 3.3zM15.5 58.1l.4 3.3h-1zM83.5 180.7h1l-.5 3.3zM84 186l.5 3.4h-1zM121.9 182.7h1l-.5 3.3zM122.4 188l.5 3.2h-1zM202.2 29.8h1l-.5 3.3zM202.7 37.1l.5 3.3h-1zM234.3 179.1h1l-.5 3.3zM234.8 188l.5 3.2h-1zM244.8 176l.5 3.2h-1.1zM244.2 184.6h1.1l-.5 3.4zM194.7 179.1h1l-.5 3.3zM195.2 188l.5 3.2h-1zM162.8 178.6h1l-.5 3.4zM163.3 188l.5 3.2h-1z"/>
<path d="M21.8 73l3.3-.5v1zM143.5 72.5l3.3 .5-3.3 .5z"/>
<path d="M15 29.3l3.3 .5-3.3 .5zM21.8 29.8l3.3-.5v1z"/>
</g>
<g fill="#000">
<path d="M30.2 97.6l3.3 .5-3.3 .5zM49 98.1l3.3-.5v1z"/>
<path d="M124 123.4l3.3 .5-3.3 .5zM84.3 123.9l3.3-.5v1z"/>
</g>
<path d="M34.7 123.4l3.3 .5-3.3 .5zM44.5 123.9l3.3-.5v1zM189.2 50.1l3.3-.6v1zM213.9 49.5l3.3 .6-3.3 .4z" fill="#808080"/>
<g font-size="8.1">
<text x="22" y="8">6</text>
<text x="71.2" y="8">5</text>
<text x="121.2" y="8">4</text>
<text x="171.2" y="8">3</text>
<text x="221.2" y="8">2</text>
<text x="270.5" y="8">1</text>
<text x="2" y="33.6">D</text>
<text x="289" y="33.6">D</text>
<text x="1.7" y="86.1">C</text>
<text x="288.7" y="86.1">C</text>
<text x="2.7" y="136.1">B</text>
<text x="289.7" y="136.1">B</text>
<text x="2" y="188.6">A</text>
<text x="289" y="188.6">A</text>
<text x="22" y="208">6</text>
<text x="71.2" y="208">5</text>
<text x="121.2" y="208">4</text>
<text x="171.2" y="208">3</text>
<text x="221.2" y="208">2</text>
<text x="270.5" y="208">1</text>
</g>
<text font-size="4.9" x="138.7" y="19">Side Plate</text>
<g font-size="4.7">
<text x="77.4" y="23.2">Step 1.</text>
<text x="209.3" y="22.9">Step 4.</text>
<text x="75.9" y="85">Step 2.</text>
<text x="206.9" y="85.7">Step 5.</text>
<text x="208.8" y="143.1">Step 6.</text>
<text x="76.5" y="144">Step 3.</text>
</g>
<text font-size="3.5" x="257.2" y="198.2">Thickness = 3mm</text>
<text font-size="2.9" x="14.9" y="207.6">SOLIDWORKS Educational Product. For Instructional Use Only.</text>
<g font-size="2.8" fill="#808080">
<text x="17.3" y="29.2">7.00</text>
<text x="53.4" y="26.3">30.00</text>
<text x="202.1" y="29.3" transform="rotate(-90 202.1 29.3)">8.00</text>
<text x="130.5" y="30.2" transform="rotate(-52 130.5 30.2)">R3.00</text>
<text x="30.8" y="38">54.39</text>
<text x="71.8" y="38">45.00</text>
<text x="107.6" y="41.4" transform="rotate(-90 107.6 41.4)">7.00</text>
<text x="14.8" y="53.6" transform="rotate(-90 14.8 53.6)">30.00</text>
<text x="199.3" y="49.4">56.10</text>
<text x="227.6" y="52" transform="rotate(-90 227.6 52)">48.10</text>
<text x="117.7" y="56" transform="rotate(-90 117.7 56)">70.00</text>
<text x="131" y="59.1" transform="rotate(-57 131 59.1)">60°</text>
<text x="33.7" y="65.4" transform="rotate(-90 33.7 65.4)">20.00</text>
<text x="138.1" y="63.9" transform="rotate(-90 138.1 63.9)">4.20</text>
<text x="211.2" y="71.8">103.10</text>
<text x="71" y="72.4">250.00</text>
<text x="23" y="104.3" transform="rotate(22 23 104.3)">R6.50</text>
<text x="110" y="103.5" transform="rotate(-90 110 103.5)">29.35</text>
<text x="209" y="103" transform="rotate(-65 209 103)">5.00</text>
<text x="55.7" y="110.2">3.20</text>
<text x="37.6" y="123.3">13.00</text>
<text x="159.3" y="142.6">30.50</text>
<text x="237.1" y="142.5">22.61</text>
<text x="175.3" y="147.3">15.42</text>
<text x="165.1" y="150.9" transform="rotate(-90 165.1 150.9)">4.50</text>
<text x="253.4" y="150.2" transform="rotate(-90 253.4 150.2)">4.50</text>
<text x="149.6" y="159.6" transform="rotate(-90 149.6 159.6)">12.00</text>
<text x="207.2" y="161" transform="rotate(27 207.2 161)">R4.00</text>
<text x="141.6" y="164.1">4.00</text>
<text x="186.8" y="168.2" transform="rotate(-90 186.8 168.2)">10.50</text>
<text x="244.2" y="169.7" transform="rotate(-90 244.2 169.7)">24.00</text>
<text x="146.8" y="179.9">4.00</text>
<text x="83.4" y="181.3" transform="rotate(-90 83.4 181.3)">4.10</text>
<text x="99.7" y="180.5">45.60</text>
<text x="178.2" y="182.6">15.30</text>
<text x="252.3" y="181.8">6.30</text>
<text x="270.3" y="184.2">R3.00</text>
<text x="43.1" y="191.7">29.40</text>
<text x="234.2" y="187.8" transform="rotate(-90 234.2 187.8)">11.00</text>
<text x="240.5" y="191.6">15.30</text>
<text x="27.1" y="195.2">35.30</text>
<text x="121.8" y="195.6" transform="rotate(-90 121.8 195.6)">3.80</text>
<text x="162.7" y="196.5" transform="rotate(-90 162.7 196.5)">12.00</text>
<text x="194.6" y="198.4" transform="rotate(-90 194.6 198.4)">11.00</text>
</g>
<g font-size="2.8">
<text x="39.2" y="97.5">31.00</text>
<text x="104" y="123.3">86.10</text>
</g>
</svg>
